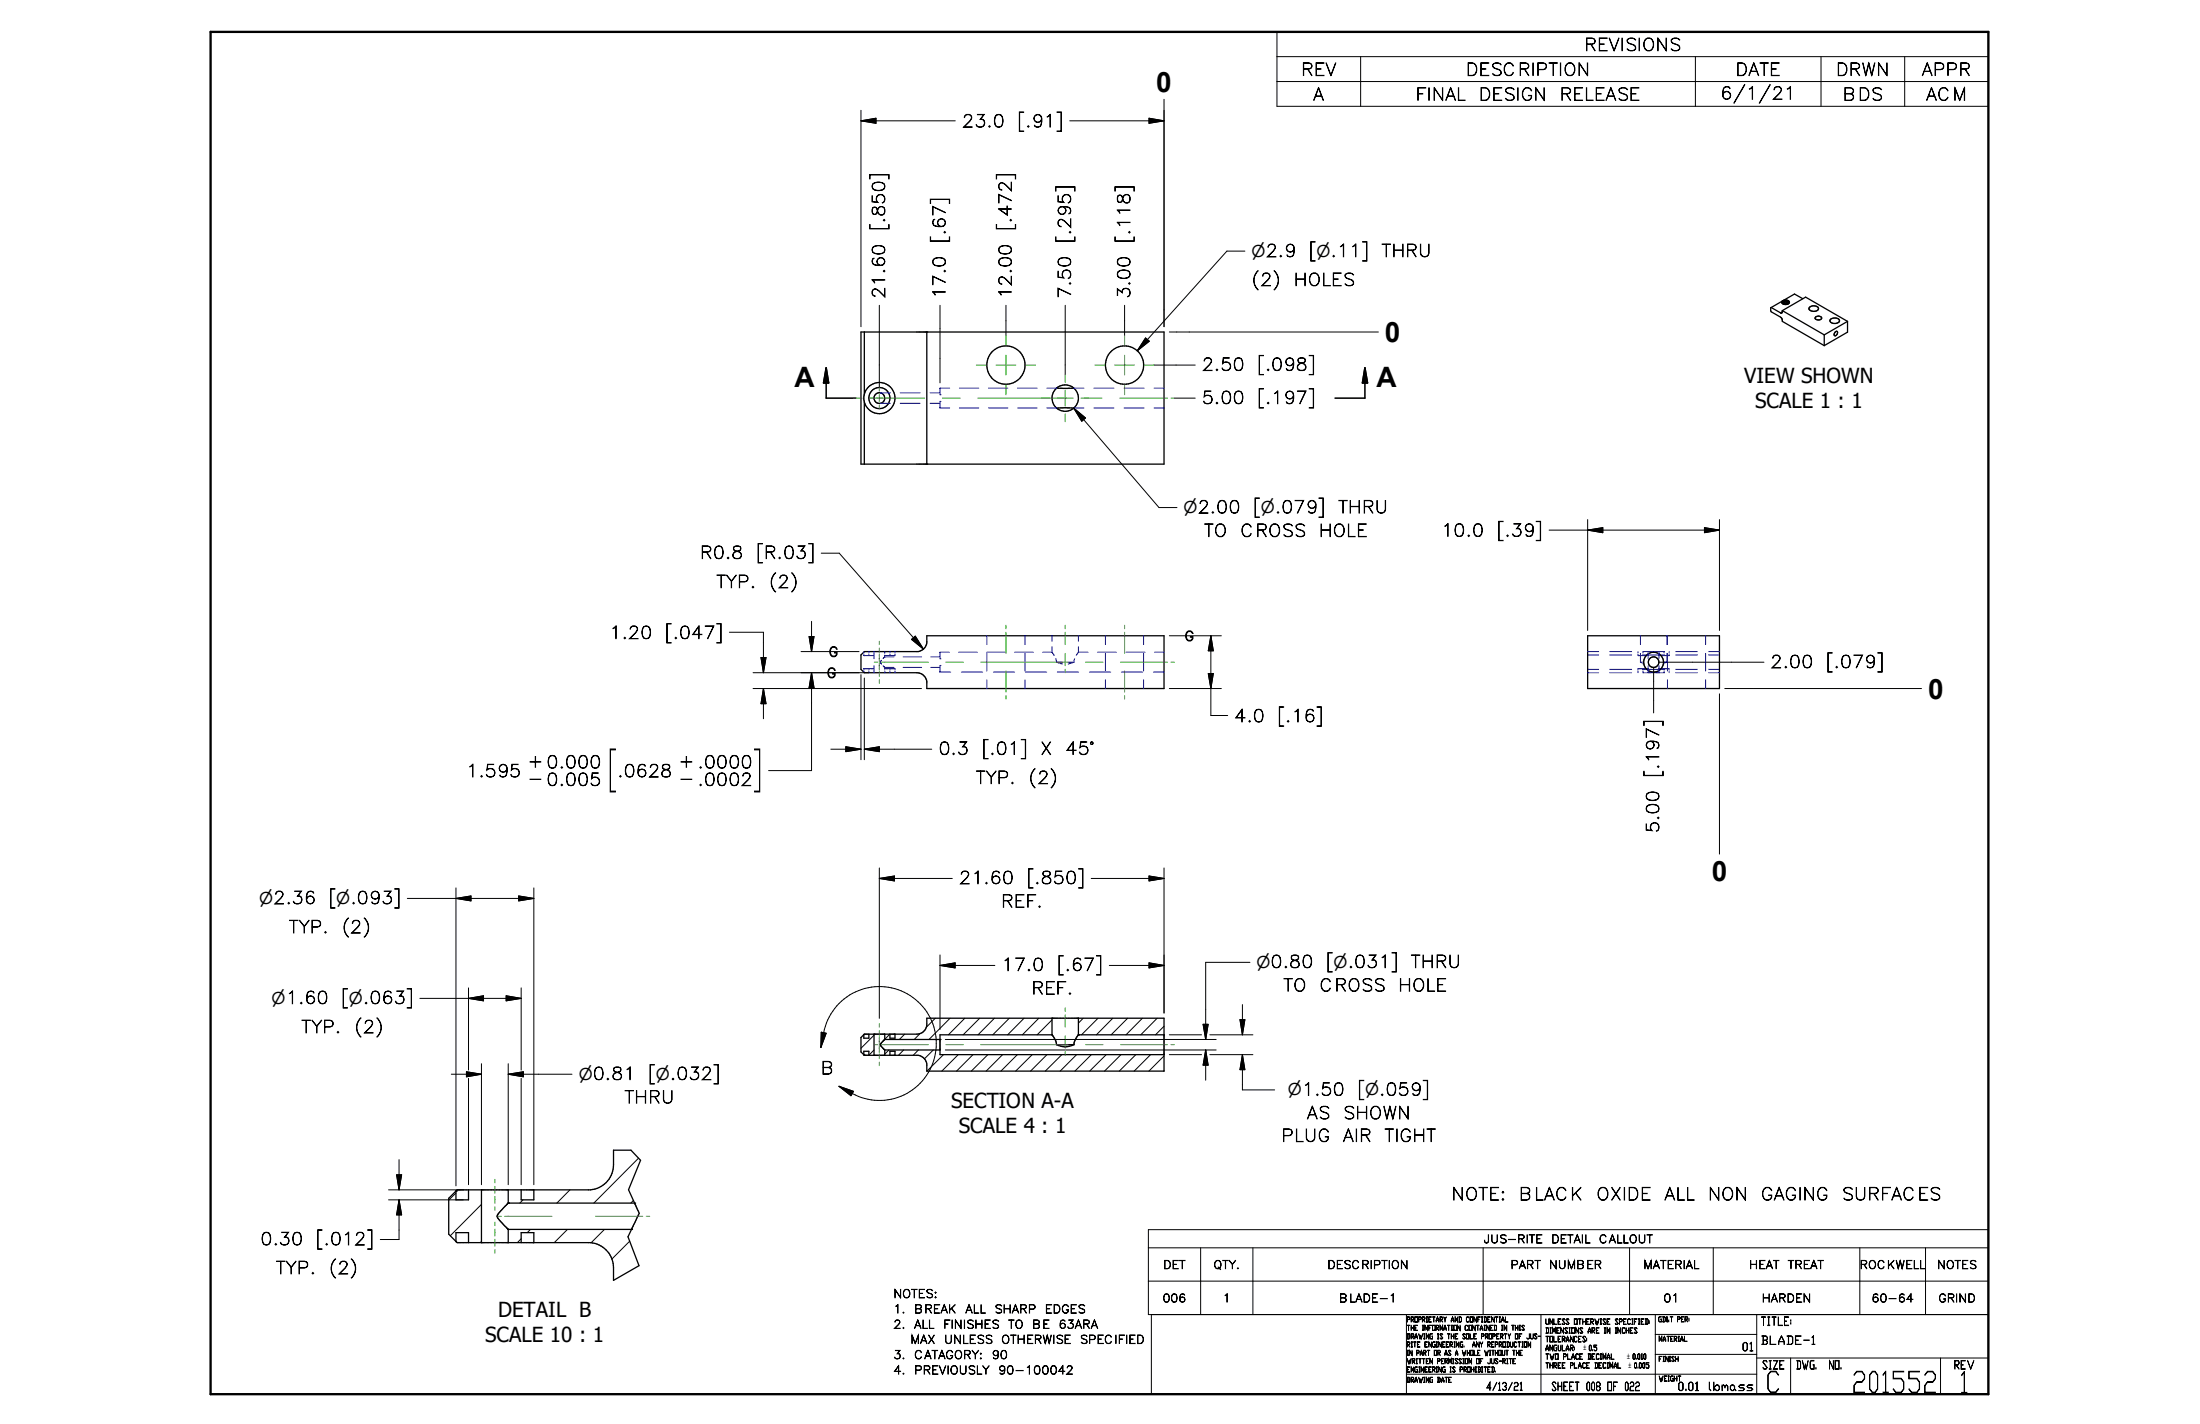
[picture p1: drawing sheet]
<svg xmlns="http://www.w3.org/2000/svg" width="432mm" height="279mm" viewBox="0 0 432 279" stroke-linecap="round" stroke-linejoin="round" font-family="sans-serif">
<g fill="none" stroke="#000" stroke-width=".2">
<path d="M228.5 19.5v44.6M250.6 6.3h139.7v14.6h-139.7zM250.6 11.1h139.7M250.6 16h139.7M267.1 11.1v9.8M332.8 11.1v9.8M357.4 11.1v9.8M373.8 11.1v9.8M169 23.7h18.5M169 23.7l2.9-.5v1zM169 21.6v42.5M210 23.7h18.5"/>
<path d="M225.5 23.2l3 .5-3 .5zM172.6 59.9v16.2M184.5 59.9v15.2M197.4 59.9v5.9M209.1 59.9v13.6M220.7 59.9v5.9M244.3 49.3h-3.5l-17.6 19.5M224.8 66.3l.8 .7-2.4 1.8zM226.5 71.6h8.1M229.5 65.1h41M230.5 78.1h4.1M210.7 80.1l16.8 19.5h3.5"/>
<path d="M210.7 80.1l2.4 1.9-.8 .6zM161.2 108.5h3.5l16.5 18.9M304 104h33.5M311.6 104l3-.5v1zM311.6 102v21.7M334.5 103.5l3 .5-3 .5zM337.5 102v21.7M143.2 124.1h6.6v7.9M147.8 132h22.7M147.8 135.1h33.1M149.4 129h.9l-.5 3zM149.8 135.1v5.9"/>
<path d="M149.8 135.1l.5 3h-.9zM157.2 127.8h11.4M158.8 124.9h1l-.5 2.9zM159.3 121.9v5.9M159.3 132v19.2h-8.4M159.3 132l.5 2.9h-1zM169 132.4v16.7M169.6 133v16.1M178.9 125.5l.7-.7 1.6 2.6zM229.5 135.1h10.2M229.5 124.7h10.2M237.2 132.1h.9l-.4 3z"/>
<path d="M237.7 124.7v15.7h3.3M237.7 124.7l.4 3h-.9zM324.6 131v8.9M325.6 129.9h20.6M337.5 136.1v31.5M338.5 135.1h38.6M163.1 147h5.9M166 146.5l3 .5-3 .5zM169.6 147l3-.5v1zM169.6 147h13.3M79.9 176.3h24.9M89.5 176.3l2.9-.5v1z"/>
<path d="M89.5 174.2v58.5M101.8 175.8l3 .5-3 .5zM104.8 174.2v58.2M172.6 170.3v29.5M172.6 172.4h14.3M172.6 172.4l3-.5v.9zM214.2 172.4h14.3M225.5 171.9l3 .5-3 .4zM228.5 170.3v28.5M82.4 195.9h19.9M92 195.9l2.9-.5v1zM92 193.8v16.2"/>
<path d="M99.3 195.4l3 .5-3 .5zM102.3 193.8v16.2M183.6 199.8l-1.8 1.8M184.5 187.4v14.6M184.5 189.4h10.8M184.5 189.4l3-.5v1zM186.5 199.8l-4.2 4.2M189.4 199.8l-3.3 3.2M192.3 199.8l-3.3 3.2M195.2 199.8l-3.2 3.2M198.1 199.8l-3.2 3.2M201 199.8l-3.2 3.2"/>
<path d="M203.9 199.8l-3.2 3.2M212.6 199.8l-.9 .9M215.5 199.8l-3.2 3.2M217.7 189.4h10.8M218.4 199.8l-3.2 3.2M221.3 199.8l-3.2 3.2M224.2 199.8l-3.2 3.2M225.5 188.9l3 .5-3 .5zM227.1 199.8l-3.2 3.2M243.9 197.1v5.9M245.3 188.8h-8.7v15.2M88.6 210.8h5.9"/>
<path d="M91.6 210.3l2.9 .5-2.9 .5zM92 211.6v20.8M94.5 208.7v23.7M99.8 210.8h12.5M99.8 210.8l2.9-.5v1zM99.8 208.7v23.7M102.3 211.6v20.8M161.1 205.5a17.3 17.3 0 0 1 1.7-6 11.2 11.2 0 0 1 15.1-4.6 11.2 11.2 0 0 1 4.5 15.2 11.2 11.2 0 0 1-15.1 4.5l-2.6-1.5M161.2 202.5l1 .2-1.1 2.8zM164.7 213.1l2.8 1-.5 .9zM171.5 206l-1 1.1M171.5 203.1l-2.5 2.6"/>
<path d="M174.5 206l-.8 .8M174.6 202.9l-.9 1M177.4 206l-1.1 1.1M177.6 202.9l-1.1 1.1M180.3 206l-1.1 1.1M180.6 202.8l-1.2 1.2M183.2 206l-1.8 1.8M185.2 206.9l-3.3 3.3M185.5 206h23.5M185.5 204h23.5M188.1 206.9l-3.2 3.3M191 206.9l-3.3 3.3"/>
<path d="M193.9 206.9l-3.3 3.3M196.8 206.9l-3.2 3.3M199.7 206.9l-3.2 3.3M202.6 206.9l-3.3 3.3M205.5 206.9l-3.2 3.3M206.5 203h.1M206.5 200.1l-2.9 2.9M208.4 206.9l-3.2 3.3M209.1 206h29.6M209.1 204h29.6M211.3 206.9l-3.2 3.3M214.2 206.9l-3.2 3.3"/>
<path d="M217.1 206.9l-3.2 3.3M220 206.9l-3.2 3.3M222.9 206.9l-3.2 3.3M225.8 206.9l-3.2 3.3M228.5 210.1l-.1 .1M228.5 207.2l-3 3M228.5 201.4l-1.7 1.6M229.5 203h6.3M229.5 206.9h6.3M236.1 201h1l-.5 3zM236.6 206v5.9M236.6 206l.5 3h-1z"/>
<path d="M237.5 203h8.4M237.5 206.9h8.4M243.4 200.1h.9l-.4 2.9zM243.9 206.9v6.9h6.3M243.9 206.9l.4 3h-.9zM76.3 233.5h14.6M76.3 235.4h14.6M77.8 230.5h1l-.5 3zM78.3 227.5v6M78.3 235.4v7.8h-3.7M78.3 235.4l.5 3h-1zM89.5 234.1l-1.4 1.4"/>
<path d="M94.5 236.3l-6.1 6.2M102.6 235.4l-.6 .7M111.9 233.5l-2.6 2.6M124.3 235.5l-.5 .6M125.3 227.3l-8.7 8.8M94.5 243.6l-.2 .2M102.3 243.1l-.7 .7M104.1 241.2l-.6 .7M111.4 241.2l-2.6 2.6M118.6 241.2l-2.6 2.7M123.6 243.5l-3.5 3.5M225.4 244.8h164.9"/>
<path d="M225.4 251.4h164.9M226 257.9v15.7h164.3v-32.3h-164.9v16.6h164.9M235.7 244.8v13.1M245.9 244.8v13.1M276 257.9v15.7M291.1 244.8v13.1M302.4 257.9v15.7M319.8 244.8v13.1M324.9 257.9v15.7M336.3 244.8v13.1M344.8 257.9v15.7M365 244.8v13.1"/>
<path d="M377.9 244.8v13.1M276 269.6h68.8M324.9 261.8h19.9M324.9 265.7h19.9M344.8 266.5h45.5M351.4 266.5v7.1M380.9 266.5v7.1"/>
</g>
<g fill="none" stroke="#000" stroke-width=".25">
<path d="M349.7 59.4l.5 .3M349.8 59.1l-2.2 1.2M349.8 59.1l-.1 .3M349.9 59.3l.3 .4M350.1 58.9l-.3 .2M350.1 58.9a.71 .71 0 0 1 1.1 .5l-.5 .3h-.5M350.2 59.1l-.5 .3M350.2 59.3l.1-.1 .4 .1a.27 .27 0 0 1-.2 .2 .27 .27 0 0 1-.3-.2zM350.7 59.1l.5 .3M351 59.3a.53 .53 0 0 1-.6 .3 .53 .53 0 0 1-.4-.4 .53 .53 0 0 1 .6-.2 .53 .53 0 0 1 .3 .6l-.2 .1M353.8 58.6l-1.6-.9-2.1 1.2M169 65.1h59.5v26h-59.5z"/>
<path d="M169.6 65.1v12.3M169.6 78.9v12.2M169.6 77.4l-.1 .5 .1 1M169.6 77.4a3.1 3.1 0 0 1 4.7-1.8 3.1 3.1 0 0 1 0 5 3.1 3.1 0 0 1-4.7-1.7M181.9 65.1h.1M181.9 65.1v26M207.4 76.2h3.4M347.6 60.3l-.1 .1 .1 .8 1.9 1 .2 .3 .1 .6 8.3 4.7M347.6 60.3l1.9 1.1M349.8 60.9v.3M349.8 60.9l4.6-2.6 8.2 4.8M349.8 61.2l-.1 .2h-.2"/>
<path d="M349.8 61.2l-.3 .2M349.8 60.9l8.3 4.8M355.1 60.3a1.21 1.21 0 0 1 1.8 .2 1.06 1.06 0 0 1-1.8 0zM356.3 62.2a.73 .73 0 0 1 1.2 .3 .73 .73 0 0 1-1.2-.2zM358.1 65.7v2.1M359.2 62.7a1.09 1.09 0 0 1 1.8 .3 1.01 1.01 0 0 1-.9 .5 1.01 1.01 0 0 1-.9-.7zM360.3 65.1a.25 .25 0 0 1 .3 0 .25 .25 0 0 1 0 .3 .35 .35 0 0 1-.2 .5 .35 .35 0 0 1-.4-.2zM362.6 63.1v2.1l-4.5 2.6M362.6 63.1l-4.5 2.6M181.9 91.1h.1M207.4 80h3.4M169.6 127.8h10.6a2.04 2.04 0 0 0 1.7-1.7v-1.4h46.6v10.4h-46.6v-1.4a1.99 1.99 0 0 0-1.9-1.7h-10.4l-.6-.7v-2.8z"/>
<path d="M311.6 124.7h25.9v10.4h-25.9zM206.5 199.8v3.2h-22v3.9h44M211.7 199.8v3.2M169.5 207h.1M169.5 203l10.5-.1a1.99 1.99 0 0 0 1.9-1.7v-1.4h46.6v10.4h-46.6v-1.4a2.03 2.03 0 0 0-1.7-1.7h-10.6l-.1-.1M169.5 203l-.5 .6v2.8l.5 .6M169.5 207v-.7h1v.8M170.5 202.9v.8h-1v-.7M171.5 202.9v4.2M173.6 204l-.6 .6a.51 .51 0 0 0-.2 .5 .51 .51 0 0 0 .3 .4l.5 .5 .1 1.1M173.6 204h10.9M173.7 202.9v1.1"/>
<path d="M173.7 206h10.8M174.7 202.9v.8h1v-.8M174.7 207.1v-.8h1v.8M184.5 204h.1M206.5 203.1l.6 1 .3 .9M207.4 205h3.4M207.4 205a3.6 3.6 0 0 0 3.4 0M211.6 203.1l-.6 1-.2 .9M211.7 203h.1M211.7 203h16.8M89.5 233.7h.1M92 233.5v1.9h-2.5v-1.7"/>
<path d="M94.5 233.5v10.3M99.7 236.1l-1.8 1.9a.81 .81 0 0 0 0 1.3l1.8 1.9M99.8 236.1h.1M99.8 233.5v2.6M99.8 236.1h24.8M102.3 233.5v1.9h2.5v-1.9M124.6 236.1h.1M124.6 236.1l-1.2-2.7 2.3-5.7-1.9-2h-3.4v2.8a5 5 0 0 1-4.5 5h-26.2l-1.6 1.6v7.1l1.4 1.4M124.6 236.1l.9 2-1.6 3.1M89.5 243.6v-1.7h2.5v1.9M102.3 243.8v-1.9h2.5v1.9M123.9 241.2h.1"/>
<path d="M123.9 241.2l-.6 1.5 2.1 5.6-5 2.9v-2.5a5 5 0 0 0-4.5-4.9h-26.2l-.2-.2M123.9 241.2h-24.1v2.6"/>
<circle cx="172.6" cy="78.1" r="1.04"/>
<circle cx="172.6" cy="78.1" r="2.07"/>
<circle cx="197.4" cy="71.6" r="3.8"/>
<circle cx="209.1" cy="78.1" r="2.59"/>
<circle cx="220.7" cy="71.6" r="3.8"/>
<circle cx="324.6" cy="129.9" r="1.04"/>
<circle cx="324.6" cy="129.9" r="1.95"/>
</g>
<g fill="none" stroke="#00f" stroke-width=".2">
<path d="M172.8 77.1h1.9M172.8 79.1h1.9M176.7 77.1h3.9M176.7 79.1h3.9M182.5 77.1h2M182.5 79.1h2M184.5 77.5h.1M184.5 78.8h.1M184.5 78.8v1.2h1.9M186.4 76.2h-1.9v1.3M188.3 76.2h3.8M194 76.2h3.8"/>
<path d="M199.7 76.2h3.9M205.5 76.2h1.9M210.8 76.2h2M214.7 76.2h3.9M220.6 76.2h4M226.5 76.2h2M188.3 80h3.8M194 80h3.8M199.7 80h3.9M205.5 80h1.9M210.8 80h2M214.7 80h3.9"/>
<path d="M220.6 80h4M226.5 80h2M169.5 127.9v.3M169.5 128.4v.2h2.1M169.5 131.7v.2M170.5 127.8v.3M170.5 128.4v.2M170.5 131.2v.3M170.5 131.7v.3M171.5 127.8v1.4M171.5 130.6v1.4M171.6 131.2h-2.1v.2"/>
<path d="M173 129.6a.43 .43 0 0 0 0 .7M173.3 130.6l.3 .3 .1 .4M173.6 131.2h2.1v.3M173.6 128.9l-.3 .3M173.6 131h1.9M173.7 127.8v.4M173.7 128.5l-.1 .4M173.7 131.6v.4M173.7 128.9h1.8M174.7 127.8v.3M174.7 128.4v.2M174.7 131.2v.3"/>
<path d="M174.7 131.7v.3M175.7 127.8v.3M175.7 128.4v.2h-2.1M175.7 131.7v.3M177.3 131h3.6M177.3 128.9h3.6M182.7 131h1.8M182.7 128.9h1.8M184.5 129.3h.1M184.5 130.6h.1M184.5 130.6v1.3h2.1M186.3 128h-1.8v1.3"/>
<path d="M188.2 128h3.6M188.7 131.9h4.2M193.7 128h3.6M193.7 124.7v1.8M193.7 128.2v3.5M193.7 133.4v1.7M195 131.9h4.1M199.1 128h3.7M201.2 124.7v1.8M201.2 128.2v3.5M201.2 133.4v1.7M201.3 131.9h4.1"/>
<path d="M204.7 128h1.8M206.5 128l.4 .6M206.5 124.7v1.1M206.5 126.9v1.1M207.2 129.2l.2 .7M207.4 129.9l1.1 .4M207.4 129.9h1.1M207.5 131.9h4.2M209.7 129.9h1.1M210.8 129.9l-1.1 .4M210.9 129.2l-.1 .7M211.7 128l-.4 .6"/>
<path d="M211.7 124.7v1.1M211.7 126.9v1.1h1.8M213.8 131.9h4.2M215.4 128h3.7M217 124.7v1.8M217 128.2v3.5M217 133.4v1.7M220.1 131.9h4.2M221 128h3.7M224.5 124.7v1.8M224.5 128.2v3.5M224.5 133.4v1.7"/>
<path d="M226.4 131.9h2.1M226.6 128h1.9M311.6 131.3h2.2M311.6 128.5h2.2M311.6 132h2.2M311.6 127.8h2.2M315.9 131.3h4.3M315.9 128.5h4.3M315.9 132h4.3M315.9 127.8h4.3M321.5 128.4v.2h2M321.5 127.8v.3"/>
<path d="M321.5 131.7v.3M322 129.9h.2M322 129.9l.2 .2M322 124.7v1.8M322 128.2v1.7M322.4 129.9h.2M322.4 131.3h4.3M322.4 128.5h4.3M322.4 132h4.3M322.4 127.8h4.3M322.4 130.2l.3 .1M322.5 127.8v.3"/>
<path d="M322.5 128.4v.2M322.5 131.2v.3M322.5 131.7v.3M323.5 127.8v1.4M323.5 130.6v1.4M323.5 131.2h-2v.3M323.8 127.8l.5 .1M324.3 131.9h.1M324.3 127.9h.1M324.3 131.9l-.5 .1M324.8 131.9h.1M324.8 127.9h.1"/>
<path d="M324.8 131.9l.5 .1M325.3 127.8l-.5 .1M325.6 131.2h2v.3M325.6 127.8v1.4M325.6 130.6v1.4M326.5 129.9h.2M326.6 127.8v.3M326.6 128.4v.2M326.6 131.2v.3M326.6 131.7v.3M326.7 130.2l-.3 .1M326.9 129.9h.3"/>
<path d="M327.2 129.9l-.3 .2M327.2 124.7v1.8M327.2 128.2v1.7M327.3 124.7v1.8M327.3 128.2v3.5M327.3 133.4v1.7M327.6 128.4v.2h-2M327.6 127.8v.3M327.6 131.7v.3M328.9 131.3h4.3M328.9 128.5h4.3M328.9 132h4.3"/>
<path d="M328.9 127.8h4.3M334.8 124.7v1.8M334.8 128.2v3.5M334.8 133.4v1.7M335.3 131.3h2.2M335.3 128.5h2.2M335.3 132h2.2M335.3 127.8h2.2"/>
</g>
<path d="M41.3 6.3h349v267.3h-349z" fill="none" stroke="#000" stroke-width=".46"/>
<path d="M162.2 72.2v5.9h5.8M162.2 72.2l.4 2.9h-1zM267.9 72.2v5.9h-5.9M267.9 72.2l.5 2.9h-1z" fill="none" stroke="#000" stroke-width=".3"/>
<path d="M162.2 72.2l.4 2.9h-1zM267.9 72.2l.5 2.9h-1z" fill="#000" stroke="#000" stroke-width=".3"/>
<g fill="#000" stroke="#000" stroke-width=".2">
<path d="M169 23.7l2.9-.5v1zM225.5 23.2l3 .5-3 .5zM224.8 66.3l.8 .7-2.4 1.8zM210.7 80.1l2.4 1.9-.8 .6zM311.6 104l3-.5v1zM334.5 103.5l3 .5-3 .5zM149.4 129h.9l-.5 3zM149.8 135.1l.5 3h-.9zM158.8 124.9h1l-.5 2.9zM159.3 132l.5 2.9h-1zM178.9 125.5l.7-.7 1.6 2.6zM237.2 132.1h.9l-.4 3z"/>
<path d="M237.7 124.7l.4 3h-.9zM166 146.5l3 .5-3 .5zM169.6 147l3-.5v1zM89.5 176.3l2.9-.5v1zM101.8 175.8l3 .5-3 .5zM172.6 172.4l3-.5v.9zM225.5 171.9l3 .5-3 .4zM92 195.9l2.9-.5v1zM99.3 195.4l3 .5-3 .5zM184.5 189.4l3-.5v1zM225.5 188.9l3 .5-3 .5zM91.6 210.3l2.9 .5-2.9 .5z"/>
<path d="M99.8 210.8l2.9-.5v1zM161.2 202.5l1 .2-1.1 2.8zM164.7 213.1l2.8 1-.5 .9zM236.1 201h1l-.5 3zM236.6 206l.5 3h-1zM243.4 200.1h.9l-.4 2.9zM243.9 206.9l.4 3h-.9zM77.8 230.5h1l-.5 3zM78.3 235.4l.5 3h-1z"/>
</g>
<g fill="none" stroke="#23a718" stroke-width=".2">
<path d="M167.5 78.1h1.7M170.7 78.1h10.8M172.6 76.1v.6M172.6 77.4v1.4M172.6 79.5v.7M185 78.1h3.5M191.6 71.6h2M191.9 78.1h18.7M195.5 71.6h3.9M197.4 65.8v2M197.4 69.7v3.9M197.4 75.5v2"/>
<path d="M201.3 71.6h1.9M209.1 73.5v1.5M209.1 76.6v3.1M212.2 78.1h4.1M214.9 71.6h1.9M218.8 71.6h3.9M219.8 78.1h9.4M220.7 65.8v2M220.7 69.7v3.9M220.7 75.5v2M224.6 71.6h1.9M229.8 78.1h.7"/>
<path d="M209.1 81.2v1.5M171.6 129.9h.7M172.6 125.8v.7M172.6 127.2v.9M172.6 128.4v1.4M172.6 130v1.5M172.6 131.7v1M172.6 133.4v.7M173 129.9h9.2M185.6 129.9h3.5M192.5 129.9h17.1M197.4 122.7v.7"/>
<path d="M197.4 124.1v4.1M197.4 131.7v4.1M197.4 136.5v.7M209.1 122.7v.7M209.1 124.1v2.4M209.1 128.2v2.4M209.1 131.3v.7M213.1 129.9h3.4M219.9 129.9h9.3M220.7 122.7v.7M220.7 124.1v4.1M220.7 131.7v4.1"/>
<path d="M220.7 136.5v.7M229.8 129.9h.7M209.1 197.7v.7M209.1 199.1v2.4M171.6 205h.7M172.6 200.9v.6M172.6 202.2v1M172.6 203.4v1.5M172.6 205.1v1.4M172.6 206.8v.9M172.6 208.4v.7M173 205h9.2"/>
<path d="M185.6 205h3.5M192.5 205h17.1M209.1 203.2v2.5M209.1 206.3v.7M213.1 205h3.4M219.9 205h9.3M229.8 205h.7M97.1 231.4v.7M97.1 232.8v1.3M97.1 234.8v1.3M97.1 236.8v.7M97.1 239.8v.7"/>
<path d="M97.7 238.6h.7M99.1 238.6h9.2M116.9 238.6h9.3M126.8 238.6h.7M97.1 241.2v1.3M97.1 243.2v1.3M97.1 245.2v.7"/>
</g>
<g font-size="7.4">
<text x="119.3" y="153.5">[</text>
<text x="147.7" y="153.5">]</text>
</g>
<g font-size="5.7">
<text x="346.5" y="273.2">C</text>
<text x="363.4" y="273.2">201552</text>
<text x="384.5" y="273.3">1</text>
</g>
<g font-size="5.5">
<text x="226.9" y="18.1">0</text>
<text x="271.8" y="67.1">0</text>
<text x="155.9" y="75.9">A</text>
<text x="270.2" y="75.9">A</text>
<text x="378.4" y="137.1">0</text>
<text x="336" y="172.8">0</text>
</g>
<g font-size="4.1">
<text x="342.3" y="75.1">VIEW SHOWN</text>
<text x="344.5" y="80">SCALE 1 : 1</text>
<text x="186.7" y="217.4">SECTION A-A</text>
<text x="188.2" y="222.3">SCALE 4 : 1</text>
<text x="95.3" y="263.2">SCALE 10 : 1</text>
<text x="97.7" y="258.4">DETAIL B</text>
</g>
<g font-size="3.3">
<text x="310.9" y="9.9">REVISIONS</text>
<text x="255.4" y="14.8">REV</text>
<text x="287.7" y="14.8">DESCRIPTION</text>
<text x="340.6" y="14.8">DATE</text>
<text x="360.3" y="14.8">DRWN</text>
<text x="377.2" y="14.8">APPR</text>
<text x="257.7" y="19.7">A</text>
<text x="277.8" y="19.7">FINAL</text>
<text x="290.2" y="19.7">DESIGN</text>
<text x="306.1" y="19.7">RELEASE</text>
<text x="337.7" y="19.5">6/1/21</text>
<text x="361.7" y="19.7">BDS</text>
<text x="378" y="19.7">ACM</text>
<text x="188.8" y="24.9">23.0</text>
<text x="199.7" y="24.9">[.91]</text>
<text x="173.7" y="45.2" transform="rotate(-90 173.7 45.2)">[.850]</text>
<text x="185.5" y="47.7" transform="rotate(-90 185.5 47.7)">[.67]</text>
<text x="198.5" y="45.2" transform="rotate(-90 198.5 45.2)">[.472]</text>
<text x="210.1" y="47.7" transform="rotate(-90 210.1 47.7)">[.295]</text>
<text x="221.8" y="47.7" transform="rotate(-90 221.8 47.7)">[.118]</text>
<text x="256.9" y="50.4">[n.11]</text>
<text x="271.1" y="50.4">THRU</text>
<text x="173.7" y="58.6" transform="rotate(-90 173.7 58.6)">21.60</text>
<text x="185.5" y="58.6" transform="rotate(-90 185.5 58.6)">17.0</text>
<text x="198.5" y="58.6" transform="rotate(-90 198.5 58.6)">12.00</text>
<text x="210.1" y="58.6" transform="rotate(-90 210.1 58.6)">7.50</text>
<text x="221.8" y="58.6" transform="rotate(-90 221.8 58.6)">3.00</text>
<text x="245.6" y="56">(2)</text>
<text x="253.9" y="56">HOLES</text>
<text x="235.9" y="72.7">2.50</text>
<text x="246.8" y="72.7">[.098]</text>
<text x="235.9" y="79.2">5.00</text>
<text x="246.8" y="79.2">[.197]</text>
<text x="246" y="100.7">[n.079]</text>
<text x="262.6" y="100.7">THRU</text>
<text x="236.3" y="105.3">TO</text>
<text x="243.4" y="105.3">CROSS</text>
<text x="258.8" y="105.3">HOLE</text>
<text x="282.9" y="105.2">10.0</text>
<text x="293.8" y="105.2">[.39]</text>
<text x="137.4" y="109.6">R0.8</text>
<text x="148.5" y="109.6">[R.03]</text>
<text x="140.6" y="115.3">TYP.</text>
<text x="150.9" y="115.3">(2)</text>
<text x="119.6" y="125.3">1.20</text>
<text x="130.5" y="125.3">[.047]</text>
<text x="347.5" y="131">2.00</text>
<text x="358.4" y="131">[.079]</text>
<text x="242.2" y="141.6">4.0</text>
<text x="250.8" y="141.6">[.16]</text>
<text x="184.2" y="148">0.3</text>
<text x="192.7" y="148">[.01]</text>
<text x="204.2" y="148">X</text>
<text x="209.1" y="148">45°</text>
<text x="91.5" y="152.4">1.595</text>
<text x="103.5" y="154">- 0.005</text>
<text x="103.5" y="150.5">+ 0.000</text>
<text x="121.2" y="152.4">.0628</text>
<text x="133.2" y="154">- .0002</text>
<text x="133.2" y="150.5">+ .0000</text>
<text x="191.5" y="153.8">TYP.</text>
<text x="201.8" y="153.8">(2)</text>
<text x="325.6" y="152.5" transform="rotate(-90 325.6 152.5)">[.197]</text>
<text x="325.6" y="163.4" transform="rotate(-90 325.6 163.4)">5.00</text>
<text x="188.2" y="173.4">21.60</text>
<text x="201.6" y="173.4">[.850]</text>
<text x="64.6" y="177.3">[n.093]</text>
<text x="196.5" y="178">REF.</text>
<text x="56.7" y="183">TYP.</text>
<text x="67.1" y="183">(2)</text>
<text x="196.6" y="190.5">17.0</text>
<text x="207.5" y="190.5">[.67]</text>
<text x="260.3" y="189.9">[n.031]</text>
<text x="276.9" y="189.9">THRU</text>
<text x="67" y="196.9">[n.063]</text>
<text x="202.4" y="195.1">REF.</text>
<text x="251.9" y="194.5">TO</text>
<text x="259" y="194.5">CROSS</text>
<text x="274.4" y="194.5">HOLE</text>
<text x="59.1" y="202.7">TYP.</text>
<text x="69.5" y="202.7">(2)</text>
<text x="127.2" y="211.8">[n.032]</text>
<text x="161.1" y="210.7">B</text>
<text x="266.5" y="214.9">[n.059]</text>
<text x="122.6" y="216.5">THRU</text>
<text x="256.5" y="219.5">AS</text>
<text x="263.6" y="219.5">SHOWN</text>
<text x="251.5" y="224">PLUG</text>
<text x="263.6" y="224">AIR</text>
<text x="271.7" y="224">TIGHT</text>
<text x="284.9" y="235.5">NOTE:</text>
<text x="298.1" y="235.5">BLACK</text>
<text x="313.3" y="235.5">OXIDE</text>
<text x="326.7" y="235.5">ALL</text>
<text x="335.2" y="235.5">NON</text>
<text x="345.6" y="235.5">GAGING</text>
<text x="361.4" y="235.5">SURFACES</text>
<text x="51.1" y="244.3">0.30</text>
<text x="62" y="244.3">[.012]</text>
<text x="54.1" y="249.9">TYP.</text>
<text x="64.5" y="249.9">(2)</text>
</g>
<g font-size="3.2">
<text x="245.6" y="50.4">n2.9</text>
<text x="232.3" y="100.7">n2.00</text>
<text x="50.8" y="177.3">n2.36</text>
<text x="246.6" y="189.9">n0.80</text>
<text x="53.3" y="196.9">n1.60</text>
<text x="113.6" y="211.8">n0.81</text>
<text x="252.8" y="214.9">n1.50</text>
</g>
<g font-size="2.6">
<text x="232.5" y="125.8">G</text>
<text x="162.6" y="128.9">G</text>
<text x="162.2" y="133">G</text>
</g>
<g font-size="2.3">
<text x="345.5" y="260.1">TITLE:</text>
<text x="345.5" y="263.8">BLADE-1</text>
<text x="341.8" y="265.1">01</text>
<text x="345.8" y="268.6">SIZE</text>
<text x="352.5" y="268.6">DWG.</text>
<text x="358.9" y="268.6">NO.</text>
<text x="383.5" y="268.6">REV</text>
<text x="304.5" y="272.8">SHEET 008 OF 022</text>
<text x="329.2" y="272.8">0.01</text>
<text x="335.2" y="272.8">lbmass</text>
</g>
<g font-size="2.2">
<text x="291.2" y="243.9">JUS-RITE</text>
<text x="304.5" y="243.9">DETAIL</text>
<text x="313.8" y="243.9">CALLOUT</text>
<text x="228.3" y="248.9">DET</text>
<text x="238.2" y="248.9">QTY.</text>
<text x="260.5" y="248.9">DESCRIPTION</text>
<text x="296.5" y="248.9">PART</text>
<text x="304" y="248.9">NUMBER</text>
<text x="322.5" y="248.9">MATERIAL</text>
<text x="343.3" y="248.9">HEAT</text>
<text x="350.9" y="248.9">TREAT</text>
<text x="365" y="248.9">ROCKWELL</text>
<text x="380.2" y="248.9">NOTES</text>
<text x="175.3" y="254.6">NOTES:</text>
<text x="175.3" y="257.6">1.</text>
<text x="179.4" y="257.6">BREAK</text>
<text x="189.5" y="257.6">ALL</text>
<text x="195.2" y="257.6">SHARP</text>
<text x="205.1" y="257.6">EDGES</text>
<text x="228.2" y="255.5">006</text>
<text x="240" y="255.5">1</text>
<text x="262.8" y="255.5">BLADE-1</text>
<text x="326.5" y="255.5">01</text>
<text x="345.8" y="255.5">HARDEN</text>
<text x="367.3" y="255.5">60-64</text>
<text x="380.5" y="255.5">GRIND</text>
<text x="175.3" y="260.6">2.</text>
<text x="178.7" y="263.6">MAX</text>
<text x="179.4" y="260.6">ALL</text>
<text x="185.1" y="260.6">FINISHES</text>
<text x="185.3" y="263.6">UNLESS</text>
<text x="196.5" y="263.6">OTHERWISE</text>
<text x="197.9" y="260.6">TO</text>
<text x="202.6" y="260.6">BE</text>
<text x="207.8" y="260.6">63ARA</text>
<text x="211.9" y="263.6">SPECIFIED</text>
<text x="175.3" y="266.6">3.</text>
<text x="175.3" y="269.6">4.</text>
<text x="179.4" y="266.6">CATAGORY:</text>
<text x="179.4" y="269.6">PREVIOUSLY</text>
<text x="194.6" y="266.6">90</text>
<text x="195.9" y="269.6">90-100042</text>
</g>
<text font-size="2.1" x="291.7" y="272.8">4/13/21</text>
<g font-size="1.5">
<text x="303.3" y="259.8">UNLESS OTHERWISE SPECIFIED:</text>
<text x="303.3" y="261.6">DIMENSIONS ARE IN INCHES</text>
<text x="303.3" y="263.3">TOLERANCES:</text>
<text x="303.3" y="265">ANGULAR:</text>
<text x="303.3" y="266.7">TWO PLACE DECIMAL</text>
<text x="303.3" y="268.4">THREE PLACE DECIMAL</text>
</g>
<g font-size="1.4">
<text x="276.1" y="259.4">PROPRIETARY AND CONFIDENTIAL</text>
<text x="276.1" y="261">THE INFORMATION CONTAINED IN THIS</text>
<text x="276.1" y="262.7">DRAWING IS THE SOLE PROPERTY OF JUS-</text>
<text x="325.4" y="259.3">GD&amp;T PER:</text>
<text x="325.5" y="263.2">MATERIAL</text>
<text x="276.1" y="264.3">RITE ENGINEERING.</text>
<text x="276.1" y="267.5">WRITTEN PERMISSION OF JUS-RITE</text>
<text x="276.1" y="269.2">ENGINEERING IS PROHIBITED.</text>
<text x="276.1" y="265.9">IN PART OR AS A WHOLE WITHOUT THE</text>
<text x="288.9" y="264.3">ANY REPRODUCTION</text>
<text x="310.8" y="265">`0.5</text>
<text x="319.4" y="266.7">`0.010</text>
<text x="319.7" y="268.4">`0.005</text>
<text x="325.5" y="267.1">FINISH</text>
<text x="276.1" y="271.2">DRAWING DATE</text>
<text x="325.5" y="271">WEIGHT</text>
</g>
</svg>
